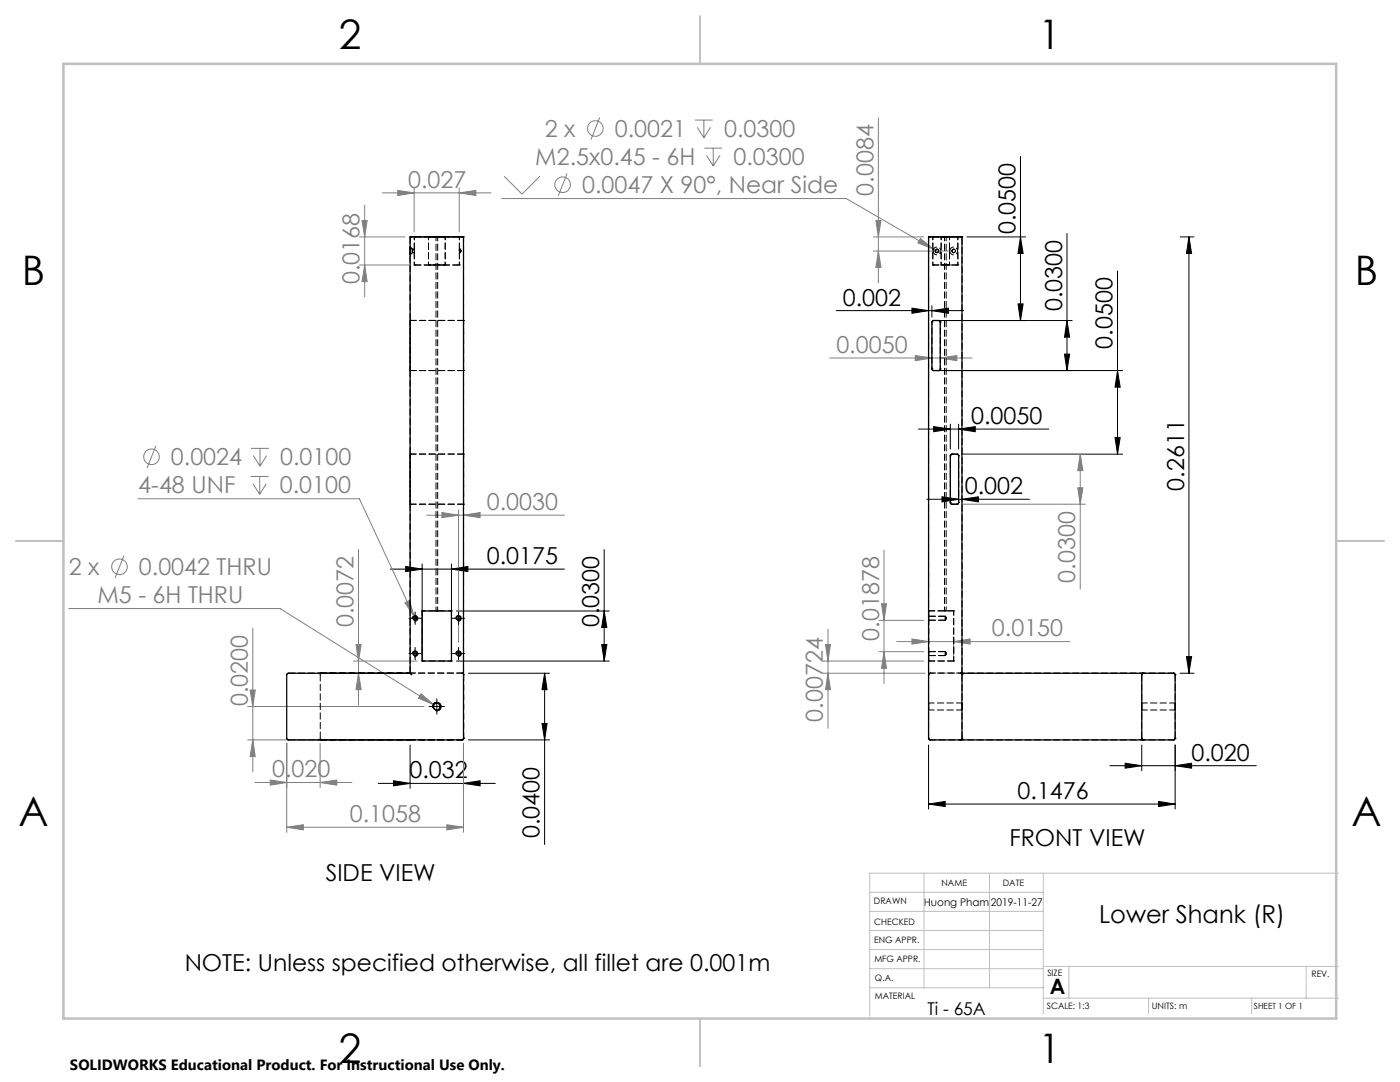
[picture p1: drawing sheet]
<svg xmlns="http://www.w3.org/2000/svg" width="279mm" height="216mm" viewBox="0 0 279 216" stroke-linecap="round" stroke-linejoin="round" font-family="sans-serif">
<g fill="none" stroke="#808080" stroke-width=".2">
<path d="M76.3 38.5h21.7M79.4 38l3.3 .5-3.3 .5zM82.7 37.5v8.8M91.7 38.5l3.3-.5v1zM91.7 37.5v8.8M100.1 39.6h68.8l18.7 10.9M100.6 35.2l3.6 3.5 3.5-3.5M113.2 34.6l-1.8 4.5M119.7 23.4l-1.8 4.5M138.7 24h3.5M139.1 25.4l1.4 2.1M140.5 24v3.5"/>
<path d="M140.5 29.6h3.6M141 31l1.3 2.1M141.8 25.4l-1.3 2.1M142.3 29.6v3.5M143.7 31l-1.4 2.1M175.3 23.5v32.9M71.8 47.3h9M71.8 52.9h9.9M72.2 44h1.1l-.5 3.3zM72.8 52.9l.5 3.3h-1.1zM72.8 40.9v18.3M174.3 50.1h15"/>
<path d="M174.3 47.3h10M174.8 44h1l-.5 3.3zM175.3 50.1l.5 3.3h-1zM183.7 47.6l2.6 2.1-3.1-1.2zM165.6 71.4h28.4M182.7 70.9l3.3 .5-3.3 .6zM187.6 71.4l3.4-.5v1.1zM27.5 99.5h44.2l11 23.5M31.1 88.9l-1.7 4.5M50 95.1h3.6M50.1 89.5h3.6M50.5 96.5l1.3 2.1"/>
<path d="M50.6 90.9l1.3 2.1M51.8 95.1v3.5M51.9 89.5v3.5M53.1 96.5l-1.3 2.1M53.2 90.9l-1.3 2.1M192 90.6h24.6M215.1 97.3h1l-.5 3.3zM215.6 90.6l.5 3.3h-1zM215.6 90.6v26.9M24.7 110.9l-1.7 4.4M71.5 109.6v31.1M85.2 102.8h27.4"/>
<path d="M88.2 102.3l3.3 .5-3.3 .5zM91.5 101.8v26.4M92.5 102.8l3.3-.5v1zM176.4 109.8v26.6M192 100.6h24.6M13.7 121.4h42.2l30.7 19.2M49.9 137.7h1l-.5 3.3zM50.4 125.4v28.6M70.6 131.9h12.7M71 128.6h1.1l-.6 3.3zM71.5 134.3l.6 3.3h-1.1zM80.8 120.3l.9-.5 1 3.2z"/>
<path d="M82.7 123l.3 .8M84 138.4l2.6 2.2-3.1-1.3zM164.3 131.9h20M164.3 134.3h20.3M164.7 128.6h1l-.5 3.3zM165.2 134.3l.5 3.3h-1zM165.2 125.6v19.7M175.4 123.8h8.9M175.4 130h8.9M175.9 120.5h1l-.5 3.3zM176.4 130l.5 3.3h-1zM179 128h34.5"/>
<path d="M182 127.5l3.3 .5-3.3 .5zM190.3 128l3.3-.5v1zM190.3 127v3.9M49.4 141h35.2M49.4 147.6h31.4M50.4 147.6l.5 3.4h-1zM50.9 156.1h19.3M53.9 155.6l3.3 .5-3.3 .6zM57.2 148.3v17.8M63.9 156.1l3.3-.5v1.1zM63.9 148.3v8.9M92.5 148.3v17.8"/>
<path d="M57.2 165.1l3.3-.5v1zM57.2 165.1h35.3M89.2 164.6l3.3 .5-3.3 .5z"/>
<circle cx="112.3" cy="36.9" r="1.55"/>
<circle cx="118.8" cy="25.6" r="1.55"/>
<circle cx="30.2" cy="91.1" r="1.55"/>
<circle cx="23.8" cy="113.1" r="1.55"/>
</g>
<g fill="none" stroke="#000" stroke-width=".2">
<path d="M203.7 31.2v32.8M193 47.3h11.7M203.7 47.3l.5 3.3h-1zM212.9 46.6v27.3M223 54.1v36.5M235.5 47.3h2.8M237.3 47.3l.5 3.3h-1zM237.3 47.3v87M166.9 62h25.4M182 61.5l3.3 .5-3.3 .5zM186 62l3.3-.5v1zM186 61v2.3"/>
<path d="M187 64h27M187 73.9h37M203.2 60.6h1l-.5 3.4zM212.4 70.7h1.1l-.6 3.2zM212.9 64l.6 3.3h-1.1zM223 73.9l.6 3.4h-1.1zM183.3 85.6h26M185 99.6h20.5M186.3 85.1l3.4 .5-3.4 .5zM188 99.1l3.3 .5-3.3 .6zM189.7 84.6v5M191.3 85.6l3.3-.5v1z"/>
<path d="M191.3 84.6v5M192 90.6h32M192 99.6l3.3-.5v1.1zM222.5 87.3h1.1l-.6 3.3zM77.9 113.6h34.7M81 113l3.2 .6-3.2 .5zM84.2 112.5v18.4M90.1 113.6l3.3-.6v1.1zM90.1 112.5v18.4M120.6 109.6v22.3M82 130.4h1.7M82 123.4h1.7"/>
<path d="M82.3 130.6a.56 .56 0 0 1 .5-.7 .56 .56 0 0 1 .6 .6 .56 .56 0 0 1-.7 .5M82.3 123.5a.56 .56 0 0 1 .5-.7 .56 .56 0 0 1 .6 .6 .56 .56 0 0 1-.7 .5M82.8 122.6v1.6M82.8 129.6v1.7M90.7 130.4h1.6M90.7 123.4h1.6M90.9 130.6a.57 .57 0 0 1 .6-.7 .57 .57 0 0 1 .6 .6 .57 .57 0 0 1-.7 .5M90.9 123.5a.57 .57 0 0 1 .5-.7 .57 .57 0 0 1 .7 .6 .57 .57 0 0 1-.7 .5M91.1 131.9h30.5M91.1 121.9h30.5M91.5 122.6v1.6M91.5 129.6v1.7"/>
<path d="M93.5 134.3h16.2M108.7 134.3v34.2M108.7 134.3l.5 3.3h-1zM120.1 128.6h1l-.5 3.3zM120.6 121.9l.5 3.3h-1zM235.5 134.3h2.8M236.8 131h1l-.5 3.3zM75.5 156.3h23.3M78.5 155.8l3.3 .5-3.3 .5zM81.8 148.7v8.6M86.3 141h1.7M86.4 141.2a.82 .82 0 0 1 .7-1 .82 .82 0 0 1 .9 .8 .82 .82 0 0 1-1 .8"/>
<path d="M87.2 140.2v1.6M92.5 156.3l3.3-.5v1zM92.5 148.7v8.6M93.5 147.6h16.2M108.2 144.4h1l-.5 3.2zM185.3 148.7v12.7M221.5 152.8h29.2M224.5 152.3l3.4 .5-3.4 .5zM227.9 148.7v5.1M231.2 159.9l3.3 .5-3.3 .5zM234.5 152.8l3.3-.5v1zM234.5 148.7v12.7"/>
<path d="M185.3 160.4l3.3-.5v1zM185.3 160.4h49.2"/>
</g>
<g fill="none" stroke="#c0c0c0" stroke-width=".2">
<path d="M173.6 178h34.6M184.4 174.2v22.9M197.5 174.2v22.9M208.2 174.2v28.2M267.1 174.2h-93.5v28.5M173.6 197.1h34.6M173.6 181.9h34.6M173.6 185.7h34.6M173.6 189.5h34.6M173.6 193.3h34.6M208.2 199.2h58.9M208.2 192.8h58.9"/>
<path d="M213.3 192.8v6.4M229.2 199.2v3.2M249.8 199.2v3.2M260.7 192.8v6.4"/>
</g>
<path d="M139.7 3.2v9.5M3.1 107.9h9.6M266.7 107.9h9.5M139.7 203.2v9.6" fill="none" stroke="#c0c0c0" stroke-width=".25"/>
<path d="M12.7 12.7h254v190.5h-254z" fill="none" stroke="#c0c0c0" stroke-width=".5"/>
<g fill="none" stroke="#000" stroke-width=".2" stroke-dasharray="15.2 1.3 1.3 1.3">
<path d="M82 130.4h-.4M82 123.4h-.4M82.9 129.6v-.4M82.9 131.2v.4M82.9 122.5v-.4M82.9 124.2v.4M83.7 130.4h.4M83.7 123.4h.4M90.7 130.4h-.4M90.7 123.4h-.4M91.5 129.6v-.4M91.5 131.2v.4"/>
<path d="M91.5 122.5v-.4M91.5 124.2v.4M92.4 130.4h.3M92.4 123.4h.3M86.4 141h-.7M87.2 140.1v-.7M87.2 141.8v.7M88 141h.7"/>
</g>
<g fill="#000">
<path d="M203.2 60.6h1l-.5 3.4zM203.7 47.3l.5 3.3h-1z"/>
<path d="M212.9 64l.6 3.3h-1.1zM212.4 70.7h1.1l-.6 3.2zM223 73.9l.6 3.4h-1.1zM222.5 87.3h1.1l-.6 3.3z"/>
<path d="M78.5 155.8l3.3 .5-3.3 .5zM92.5 156.3l3.3-.5v1zM81 113l3.2 .6-3.2 .5zM90.1 113.6l3.3-.6v1.1zM185.3 160.4l3.3-.5v1zM231.2 159.9l3.3 .5-3.3 .5zM188 99.1l3.3 .5-3.3 .6zM192 99.6l3.3-.5v1.1z"/>
<path d="M108.2 144.4h1l-.5 3.2zM108.7 134.3l.5 3.3h-1zM120.1 128.6h1l-.5 3.3zM120.6 121.9l.5 3.3h-1zM236.8 131h1l-.5 3.3zM237.3 47.3l.5 3.3h-1z"/>
<path d="M234.5 152.8l3.3-.5v1zM224.5 152.3l3.4 .5-3.4 .5zM191.3 85.6l3.3-.5v1zM186.3 85.1l3.4 .5-3.4 .5zM186 62l3.3-.5v1zM182 61.5l3.3 .5-3.3 .5z"/>
</g>
<g fill="#808080">
<path d="M91.7 38.5l3.3-.5v1zM79.4 38l3.3 .5-3.3 .5zM190.3 128l3.3-.5v1zM182 127.5l3.3 .5-3.3 .5z"/>
<path d="M84 138.4l-.5 .9 3.1 1.3zM57.2 165.1l3.3-.5v1zM89.2 164.6l3.3 .5-3.3 .5zM53.9 155.6l3.3 .5-3.3 .6zM63.9 156.1l3.3-.5v1.1zM80.8 120.3l1.9 2.7-1-3.2zM88.2 102.3l3.3 .5-3.3 .5zM92.5 102.8l3.3-.5v1zM183.7 47.6l-.5 .9 3.1 1.2z"/>
<path d="M175.3 50.1l.5 3.3h-1zM174.8 44h1l-.5 3.3z"/>
<path d="M72.2 44h1.1l-.5 3.3zM72.8 52.9l.5 3.3h-1.1zM49.9 137.7h1l-.5 3.3zM50.4 147.6l.5 3.4h-1zM71 128.6h1.1l-.6 3.3zM71.5 134.3l.6 3.3h-1.1zM215.6 90.6l.5 3.3h-1zM215.1 97.3h1l-.5 3.3zM164.7 128.6h1l-.5 3.3zM165.2 134.3l.5 3.3h-1zM175.9 120.5h1l-.5 3.3zM176.4 130l.5 3.3h-1z"/>
<path d="M182.7 70.9l3.3 .5-3.3 .6zM187.6 71.4l3.4-.5v1.1z"/>
</g>
<g fill="none" stroke="#000" stroke-width=".25">
<path d="M81.8 47.3h10.7v100.1l-.2 .2h-34.9l-.2-.3v-12.6l.2-.4h24.4zM185.3 47.3h6.7v100.1l-.2 .2h-6.3l-.2-.2zM186 64.1l.2-.1h1.2l.2 .2v9.5l-.2 .2h-1.2l-.2-.2zM189.8 90.7l1.2-.1 .3 .3v9.5l-.2 .2h-1.2l-.2-.2v-9.6zM81.8 134.3l.4 .4M84.2 121.9h5.9v10h-5.9zM192 134.3h36.2M228.2 134.3h6.1l.2 .4v12.8l-.2 .1h-6.1M228.2 134.3l-.3 .2v13l.3 .1M191.6 147.6h36.6"/>
<circle cx="82.8" cy="130.4" r=".39"/>
<circle cx="82.8" cy="123.4" r=".39"/>
<circle cx="91.5" cy="130.4" r=".39"/>
<circle cx="91.5" cy="123.4" r=".39"/>
<circle cx="87.2" cy="141" r=".71"/>
</g>
<path d="M81.9 134.3h-24.3M185.3 123.8h3.4M185.3 130.8h3.4M188.7 123h-3.4M188.7 130h-3.4M57.6 147.6h24.3" fill="none" stroke="#000" stroke-width=".2" stroke-dasharray="1.3 .6" stroke-dashoffset="-.1"/>
<g fill="none" stroke="#000" stroke-width=".2" stroke-dasharray="1.3 .6">
<path d="M81.9 47.3h.1M81.9 50.1v-.8v1.6v-.8M81.9 47.3v87M81.9 50.9l.4-.5M82.2 47.3h-.3M82.3 49.7l-.4-.4M82.3 50.4h.4M82.7 52.9h.1M82.7 47.3h.1M82.7 52.9h.3M82.7 47.3h.3M82.7 49.7h-.4"/>
<path d="M83 52.9h-.3M83 47.3h-.3M85.5 47.3h.4M85.5 52.9h.4M85.5 47.3h.1M85.5 52.9h.1M85.9 47.3h-.4M85.9 52.9h-.4M88.5 47.3h.4M88.5 52.9h.4M88.9 47.3h-.4M88.9 52.9h-.4"/>
<path d="M88.9 47.3h.1M88.9 52.9h.1M91.4 52.9h.3M91.4 47.3h.3M91.7 52.9h.1M91.7 47.3h.1M91.7 52.9h-.3M91.7 47.3h-.3M91.7 50.4h.2M91.9 49.7h-.2M91.9 50.4l.2-.3M92.1 50.1l-.2-.4"/>
<path d="M92.5 47.3h.1M92.5 47.3h-.3M185.3 47.3h.1M185.7 47.3h-.4M186.2 52.9h.1M186.2 47.3h.1M186.2 52.9h.3M186.2 47.3h.3M186.5 52.9h-.3M186.5 47.3h-.3M187.8 47.3h.4M187.8 52.9h.4"/>
<path d="M187.8 47.3h.1M187.8 52.9h.1M188.2 47.3h-.4M188.2 52.9h-.4M189.2 47.3h.3M189.2 52.9h.3M189.5 47.3h.1M189.5 52.9h.1M189.5 47.3h-.3M189.5 52.9h-.3M190.8 52.9h.4M190.8 47.3h.4"/>
<path d="M191.2 52.9h-.4M191.2 47.3h-.4M191.2 52.9h.1M191.2 47.3h.1M192 47.3h-.3M192 47.3h.1M81.9 73.9h.1M81.9 63.9h.1M81.9 73.9v-.3M81.9 64.3v-.4M81.9 73.6v.3M81.9 63.9v.4"/>
<path d="M92.5 73.9h.1M92.5 63.9h.1M92.5 73.9v-.3M92.5 64.3v-.4M92.5 73.6v.3M92.5 63.9v.4M186 64.3l.3-.4M186 64.3h.1M186 73.6h.1M186.3 73.9l-.3-.3M186.3 73.9h.1M186.3 63.9h.1"/>
<path d="M187.3 63.9h.1M187.3 73.9h.1M187.3 63.9l.4 .4M187.7 73.6h.1M187.7 64.3h.1M187.7 73.6l-.4 .3M81.9 90.6h.1M81.9 90.9v-.3M81.9 90.6v.3M92.5 90.6h.1M92.5 90.9v-.3M92.5 90.6v.3"/>
<path d="M189.7 90.9l.3-.3M189.7 90.9h.1M190 90.6h.1M191 90.6h.1M191 90.6l.3 .3M191.3 90.9h.1M81.9 100.6h.1M81.9 100.6v-.3M81.9 100.3v.3M92.5 100.6h.1M92.5 100.6v-.3M92.5 100.3v.3"/>
<path d="M189.7 100.3h.1M190 100.6h.1M190 100.6l-.3-.3M191 100.6h.1M191.3 100.3h.1M191.3 100.3l-.3 .3M63.6 134.3l.3 .3M63.9 134.6v12.7M81.9 134.3h.1M81.9 134.3l.3 .3M84.3 121.9h.1M84.3 131.9h.1"/>
<path d="M90.1 121.9h.1M90.1 131.9h.1M92.2 134.3l.3 .3M92.2 134.3h.1M92.5 134.6h.1M92.5 134.6v12.7M185.3 121.9h.1M185.3 131.9h.1M185.3 134.6h.1M185.3 134.6l.4-.3M185.3 134.6v12.7M188.7 130.8l.2-.4"/>
<path d="M188.7 123.8l.2-.4M188.9 130.4l-.2-.4M188.9 123.4l-.2-.4M190.3 121.9h.1M190.3 131.9h.1M190.3 121.9h-5M190.3 131.9h-5M191.7 134.3l.3 .3M191.7 134.3h.3M192 134.6v12.7M192 134.6h.1M227.9 134.6h.1"/>
<path d="M227.9 134.6v12.7M228.2 134.3l-.3 .3M228.2 134.3h.1M234.2 134.3l.3 .3M234.2 134.3h.1M234.5 134.6v12.7M234.5 134.6h.1M63.9 147.3l-.3 .3M92.2 147.6l.3-.3M92.2 147.6h.1M92.5 147.3h.1M92.5 147.3l-.3 .3"/>
<path d="M92.5 147.3v-12.7M185.3 147.3h.1M185.3 147.3l.4 .3M185.7 147.6h.1M191.7 147.6l.3-.3M191.7 147.6h.1M192 147.3h.1M227.9 147.3h.1M228.2 147.6l-.3-.3M228.2 147.6h.1M234.2 147.6h.1M234.5 147.3l-.3 .3"/>
<path d="M234.5 147.3h.1"/>
</g>
<path d="M186.2 50.1a.78 .78 0 0 1 1.1-.7 .78 .78 0 0 1 .2 1.2 .78 .78 0 0 1-1.2-.3l-.1-.2M189.5 50.1a.78 .78 0 0 1 1.1-.7 .78 .78 0 0 1 .3 1.2 .78 .78 0 0 1-1.3-.3l-.1-.2M92.5 73.9h-10.6M92.5 63.9h-10.6M92.5 90.6h-10.6M92.5 100.6h-10.6M92.5 147.3v-100" fill="none" stroke="#000" stroke-width=".2" stroke-dasharray="1.3 .6" stroke-dashoffset=".1"/>
<g fill="none" stroke="#000" stroke-width=".2" stroke-dasharray="1.3 .6" stroke-dashoffset=".7">
<path d="M82.3 50.2v-.5v.7v-.2M82.3 50.1v-.4v.7v-.3M82.7 52.9v-5.6M82.7 50.1v-.4v.7v-.3M85.5 52.9v-5.6M88.9 52.9v-5.6M91.7 52.9v-5.6M91.7 50.1v-.4v.7v-.3M91.9 50.2v-.5v.7v-.2M91.9 50.1v-.4v.7v-.3M186.2 52.9v-5.6M187.8 52.9v-5.6"/>
<path d="M189.5 52.9v-5.6M191.2 52.9v-5.6M81.9 73.6v-9.3M81.9 64.3v9.3M92.5 73.6v-9.3M92.5 64.3v9.3M186 73.6v-9.3M187.7 64.3v9.3M81.9 90.9v9.4M92.5 90.9v9.4M191.3 90.9v9.4M81.9 100.3v-9.4"/>
<path d="M92.5 100.3v-9.4M189.7 100.3v-9.4"/>
</g>
<path d="M83 52.9h8.4M83 47.3h8.4M85.9 47.3h2.6M85.9 52.9h2.6M87.2 47.3h-.2h.4h-.2M88.5 47.3h-2.6M88.5 52.9h-2.6M91.4 47.3h-8.4M91.4 52.9h-8.4M188.5 47.3h.3h-.3M87.2 121.9h-.2h.4h-.2M188.5 121.9h.3h-.3" fill="none" stroke="#000" stroke-width=".2" stroke-dasharray="1.3 .6" stroke-dashoffset=".3"/>
<g fill="none" stroke="#000" stroke-width=".2" stroke-dasharray="1.3 .6" stroke-dashoffset=".4">
<path d="M82.2 47.3h10M186.5 52.9h4.3M186.5 47.3h4.3M190.8 52.9h-4.3M190.8 47.3h-4.3M83.2 123.4a.4 .4 0 0 0-.5-.4 .4 .4 0 0 0-.1 .6 .4 .4 0 0 0 .6-.1v-.1M83.2 130.4a.4 .4 0 0 0-.5-.3 .4 .4 0 0 0-.1 .6 .4 .4 0 0 0 .6-.1v-.2M84.3 121.9v10M90.1 131.9v-10M91.9 123.4a.4 .4 0 0 0-.5-.4 .4 .4 0 0 0-.2 .6 .4 .4 0 0 0 .7-.1v-.1M91.9 130.4a.4 .4 0 0 0-.5-.3 .4 .4 0 0 0-.2 .6 .4 .4 0 0 0 .7-.1v-.2M185.3 131.9v-10"/>
<path d="M185.3 121.9v10M190.3 131.9v-10M190.3 121.9v10M86.5 141a.7 .7 0 0 1 1-.7 .7 .7 0 0 1 .2 1.2 .7 .7 0 0 1-1.2-.3v-.2"/>
</g>
<path d="M84.3 131.9h5.8M90.1 121.9h-5.8" fill="none" stroke="#000" stroke-width=".2" stroke-dasharray="1.3 .6" stroke-dashoffset=".6"/>
<g fill="none" stroke="#000" stroke-width=".2" stroke-dasharray="1.3 .6" stroke-dashoffset=".5">
<path d="M87 47.3v74.6M185.7 47.3h6M186.7 50.1a.34 .34 0 0 1 .4-.3 .34 .34 0 0 1 .1 .5 .34 .34 0 0 1-.5-.1v-.1M187.3 50.1a.34 .34 0 0 0-.4-.3 .34 .34 0 0 0-.1 .5 .34 .34 0 0 0 .5-.1v-.1M188.2 47.3h1M188.2 52.9h1M188.5 47.3v74.6M189.2 47.3h-1M189.2 52.9h-1M190 50.1a.34 .34 0 0 1 .5-.3 .34 .34 0 0 1 .1 .5 .34 .34 0 0 1-.6-.1v-.1M190.7 50.1a.34 .34 0 0 0-.5-.3 .34 .34 0 0 0-.1 .5 .34 .34 0 0 0 .5-.1l.1-.1M186.3 63.9h1"/>
<path d="M187.3 73.9h-1M190 90.6h1M191 100.6h-1M81.9 134.3h-18.3h18.3M87.4 121.9v-74.6M185.7 134.3h6M188.8 121.9v-74.6M81.9 147.6h-18.3h18.3"/>
</g>
<g fill="none" stroke="#000" stroke-width=".2" stroke-dasharray="1.3 .6" stroke-dashoffset=".2">
<path d="M81.9 134.3h10.3M92.2 134.3h-10.3M234.2 134.3h-48.5M81.9 147.6h10.3M92.2 147.6h-10.3M185.3 141v-.7v1.4v-.7M185.3 141.7h6.7M185.7 147.6h48.5M192 141v-.7v1.4v-.7M192 140.3h-6.7M227.9 141v-.7v1.4v-.7M227.9 141.7h6.6"/>
<path d="M234.5 141v-.7v1.4v-.7M234.5 140.3h-6.6"/>
</g>
<path d="M185.3 123.4v-.4v.8v-.4M185.3 130.4v-.4v.8v-.4M188.7 130.6v-.6v.8v-.2M188.7 123.5v-.5v.8v-.3M188.7 123.4v-.4v.8v-.4M188.7 130.4v-.4v.8v-.4" fill="none" stroke="#000" stroke-width=".2" stroke-dasharray="1.3 .6" stroke-dashoffset=".8"/>
<path d="M185.3 47.3v87.3M192 134.6v-87.3" fill="none" stroke="#000" stroke-width=".2" stroke-dasharray="1.3 .6" stroke-dashoffset="-.2"/>
<g font-size="8.1">
<text x="67.6" y="9.7">2</text>
<text x="207.3" y="9.7">1</text>
<text x="4.4" y="57">B</text>
<text x="270.4" y="57">B</text>
<text x="3.7" y="164.9">A</text>
<text x="269.7" y="164.9">A</text>
<text x="67.6" y="212.2">2</text>
<text x="207.3" y="212.2">1</text>
</g>
<text font-size="4.9" x="219.4" y="184.1">Lower Shank (R)</text>
<g font-size="4.7" fill="#808080">
<text x="108.7" y="27.3">2 x</text>
<text x="122.7" y="27.3">0.0021</text>
<text x="144.5" y="27.3">0.0300</text>
<text x="106.8" y="32.9">M2.5x0.45 - 6H</text>
<text x="146.4" y="32.9">0.0300</text>
<text x="81.5" y="37.5">0.027</text>
<text x="116.2" y="38.5">0.0047 X 90°, Near Side</text>
<text x="174.3" y="39" transform="rotate(-90 174.3 39)">0.0084</text>
<text x="71.8" y="56.7" transform="rotate(-90 71.8 56.7)">0.0168</text>
<text x="166.9" y="70.4">0.0050</text>
<text x="34.1" y="92.8">0.0024</text>
<text x="55.9" y="92.8">0.0100</text>
<text x="27.6" y="98.4">4-48 UNF</text>
<text x="55.9" y="98.4">0.0100</text>
<text x="97.1" y="101.8">0.0030</text>
<text x="13.7" y="114.8">2 x</text>
<text x="27.7" y="114.8">0.0042 THRU</text>
<text x="214.6" y="116.2" transform="rotate(-90 214.6 116.2)">0.0300</text>
<text x="19.4" y="120.4">M5 - 6H THRU</text>
<text x="70.6" y="125.1" transform="rotate(-90 70.6 125.1)">0.0072</text>
<text x="175.4" y="127.9" transform="rotate(-90 175.4 127.9)">0.01878</text>
<text x="198" y="127">0.0150</text>
<text x="49.4" y="140.9" transform="rotate(-90 49.4 140.9)">0.0200</text>
<text x="164.2" y="144" transform="rotate(-90 164.2 144)">0.00724</text>
<text x="54.3" y="155.1">0.020</text>
<text x="69.8" y="164">0.1058</text>
</g>
<g font-size="4.7">
<text x="202.7" y="46.7" transform="rotate(-90 202.7 46.7)">0.0500</text>
<text x="168.2" y="61">0.002</text>
<text x="212" y="62.1" transform="rotate(-90 212 62.1)">0.0300</text>
<text x="222" y="69.6" transform="rotate(-90 222 69.6)">0.0500</text>
<text x="193.8" y="84.6">0.0050</text>
<text x="192.6" y="98.6">0.002</text>
<text x="236.3" y="97.9" transform="rotate(-90 236.3 97.9)">0.2611</text>
<text x="97.1" y="112.5">0.0175</text>
<text x="119.6" y="125.1" transform="rotate(-90 119.6 125.1)">0.0300</text>
<text x="81.7" y="155.3">0.032</text>
<text x="237.8" y="151.8">0.020</text>
<text x="203.1" y="159.4">0.1476</text>
<text x="107.7" y="167.2" transform="rotate(-90 107.7 167.2)">0.0400</text>
<text x="201.5" y="168.9">FRONT VIEW</text>
<text x="65" y="175.9">SIDE VIEW</text>
<text x="36.9" y="193.7">NOTE: Unless specified otherwise, all fillet are 0.001m</text>
</g>
<text font-size="4.2" x="209.5" y="198.3">A</text>
<text font-size="3.5" x="185.1" y="202.5">Ti - 65A</text>
<text font-size="3" x="14" y="213.5">SOLIDWORKS Educational Product. For Instructional Use Only.</text>
<g font-size="2.1">
<text x="184.4" y="180.9">Huong Pham</text>
<text x="197.8" y="180.8">2019-11-27</text>
</g>
<g font-size="1.8">
<text x="187.9" y="176.7">NAME</text>
<text x="200.1" y="176.8">DATE</text>
<text x="174.4" y="180.5">DRAWN</text>
<text x="174.5" y="184.5">CHECKED</text>
<text x="174.5" y="188.1">ENG APPR.</text>
<text x="174.5" y="191.9">MFG APPR.</text>
<text x="174.6" y="195.7">Q.A.</text>
<text x="209" y="194.7">SIZE</text>
<text x="261.7" y="194.9">REV.</text>
<text x="174.6" y="199.3">MATERIAL</text>
<text x="208.9" y="201.3">SCALE: 1:3</text>
<text x="229.9" y="201.4">UNITS: m</text>
</g>
<text font-size="1.7" x="250.2" y="201.4">SHEET 1 OF 1</text>
</svg>
